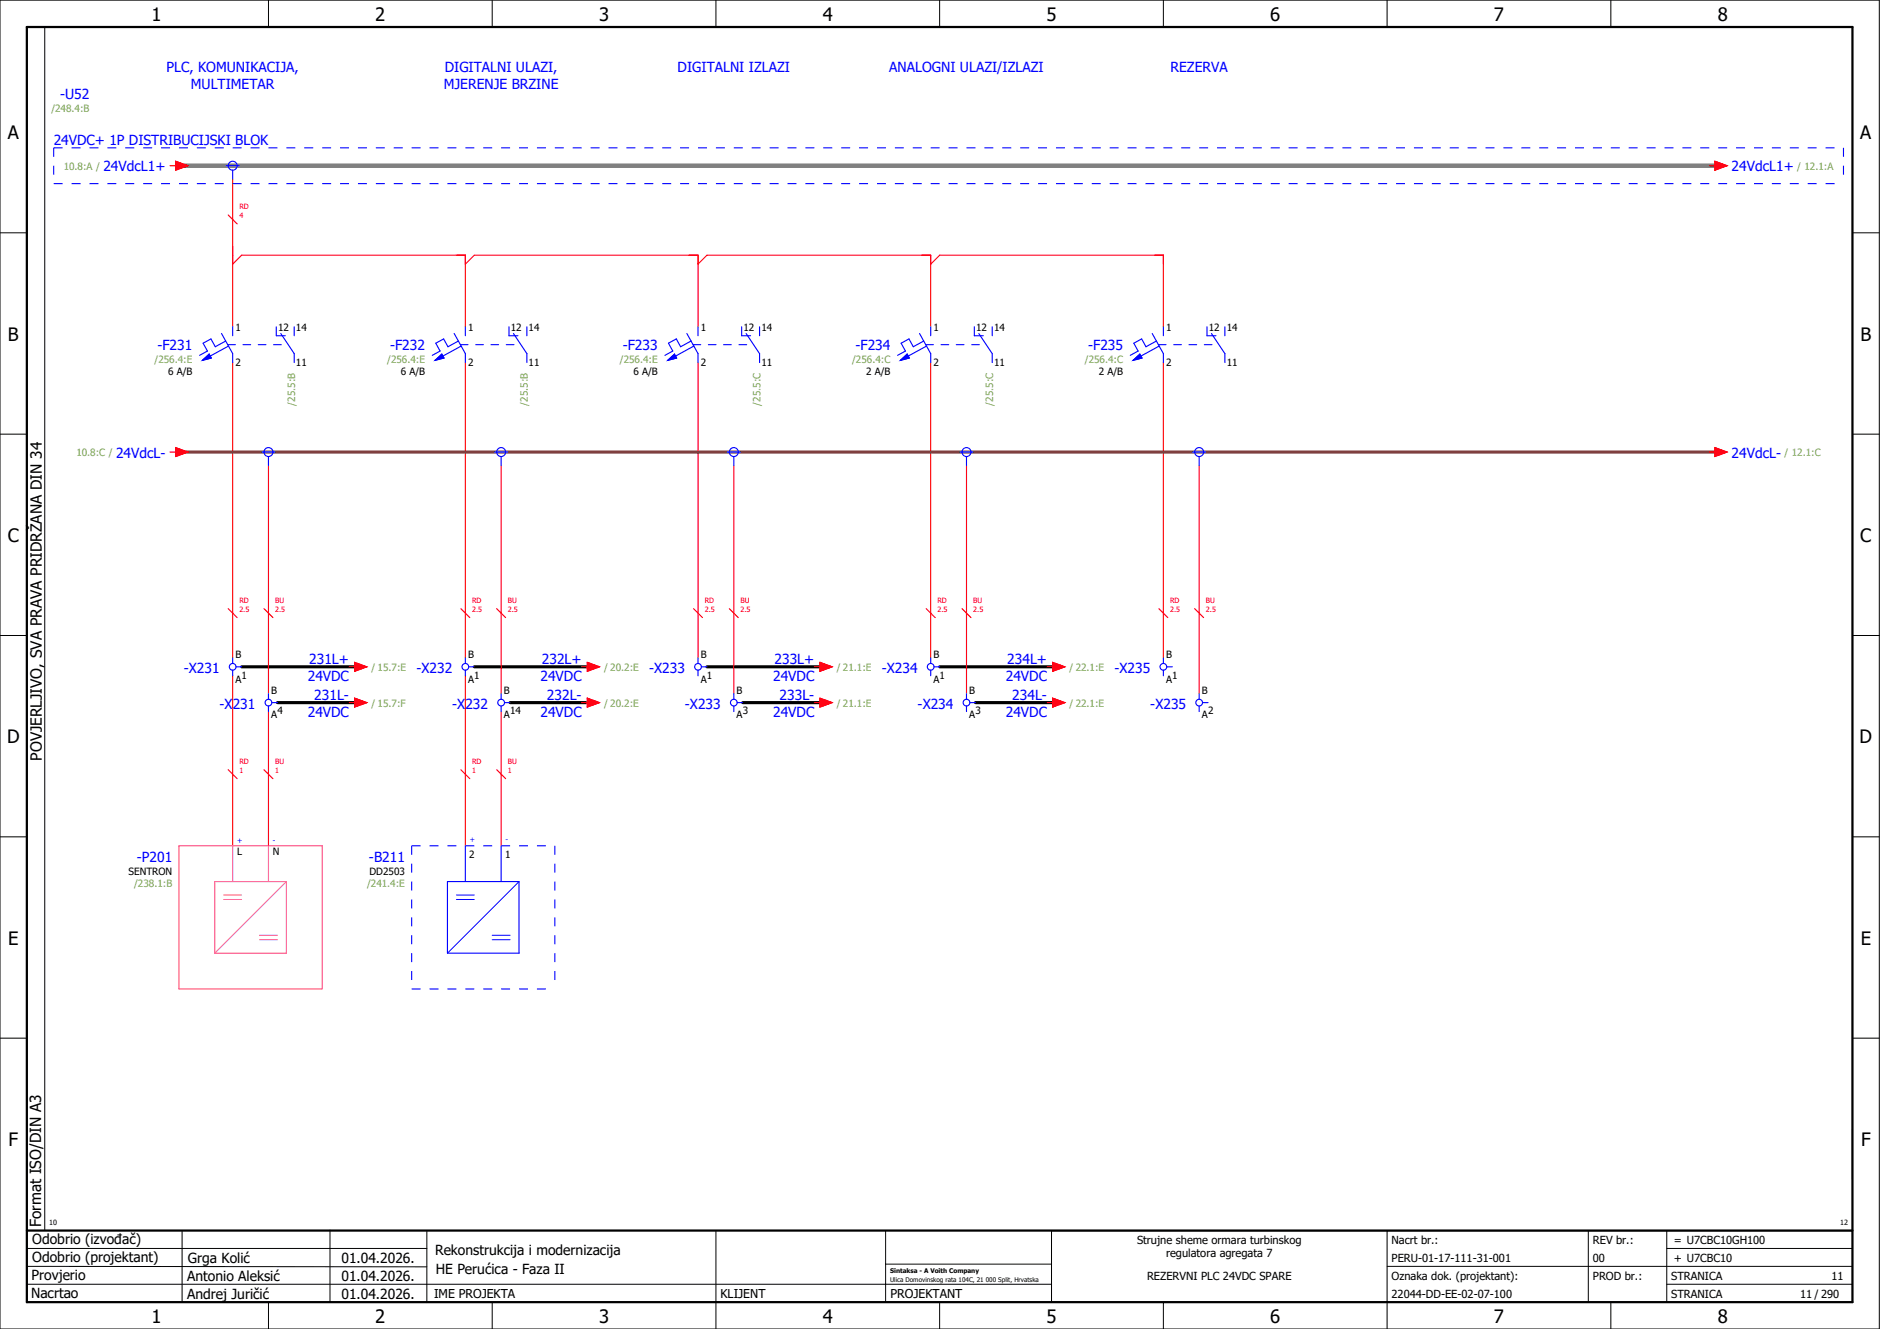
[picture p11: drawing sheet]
<svg xmlns="http://www.w3.org/2000/svg" width="420mm" height="297mm" viewBox="0 0 420 297" stroke-linecap="round" stroke-linejoin="round" font-family="sans-serif">
<g fill="none" stroke="#000" stroke-width=".22">
<path d="M0 0h420v297h-420zM10 6v269M60 0v6M110 0v6M160 0v6M210 0v6M260 0v6M310 0v6M360 0v6M0 52h6M414 52h6M0 97h6"/>
<path d="M414 97h6M0 142h6M414 142h6M414 176.3v87.4M0 187h6M414 187h6M0 232h6M414 232h6M6 279h89.4M40.7 275v16M73.7 274.9v16M95.4 275.1v16"/>
<path d="M160 275v22M197.9 275.1v16M310 275v22M355 275v16M372.5 279h41.5M372.5 275v16M414 275h-179v16M6 283l89.4 .1M6 287h229M60 291v6M110 291v6M197.9 282.5h37.1"/>
<path d="M210 291v6M260 291v6M310 283h104M360 291v6M372.5 287h41.5"/>
</g>
<path d="M6 6h408v285h-408zM6 275h408" fill="none" stroke="#000" stroke-width=".5"/>
<g fill="none" stroke="#f00" stroke-width=".25">
<path d="M38 37h1.3M39.3 36l2.7 1-2.7 1zM382 37h1.3M383.3 36l2.7 1-2.7 1zM51 48l2 2M52 59l2-2h50v16M52 40v33M104 59l2-2h50v16M156 59l2-2h50v16M208 59l2-2h50v16M52 81v66M104 81v66"/>
<path d="M156 81v66M208 81v66M260 81v66M38 101h1.3M39.3 100l2.7 1-2.7 1zM60 104v51M112 104v51M164 104v51M216 104v51M268 104v51M382 101h1.3M383.3 100l2.7 1-2.7 1z"/>
<path d="M51 136l2 2M59 136l2 2M103 136l2 2M111 136l2 2M155 136l2 2M163 136l2 2M207 136l2 2M215 136l2 2M259 136l2 2M267 136l2 2M52 151v38M60 159v30"/>
<path d="M78 149h1.3M78 157h1.3M79.3 148l2.7 1-2.7 1zM79.3 156l2.7 1-2.7 1zM104 151v38M112 159v30M130 149h1.2M130 157h1.2M131.2 148l2.8 1-2.8 1zM131.2 156l2.8 1-2.8 1zM182 149h1.3M182 157h1.3"/>
<path d="M183.3 148l2.7 1-2.7 1zM183.3 156l2.7 1-2.7 1zM234 149h1.2M234 157h1.2M235.2 148l2.8 1-2.8 1zM235.2 156l2.8 1-2.8 1zM51 172l2 2M59 172l2 2M103 172l2 2M111 172l2 2"/>
</g>
<path d="M54 149h26M62 157h18M106 149h26M114 157h18M158 149h26M166 157h18M210 149h26M218 157h18" fill="none" stroke="#000" stroke-width=".7"/>
<path d="M40 101h344" fill="none" stroke="#7f3f3f" stroke-width=".7"/>
<path d="M40 37h344" fill="none" stroke="#808080" stroke-width="1"/>
<path d="M40 189h32v32h-32zM48 197h16v16h-16zM52 189v8M60 189v8" fill="none" stroke="#f0f" stroke-width=".25"/>
<path d="M64 197l-16 16M50 201h4M50 200h4M58 209h4M58 210h4" fill="none" stroke="#f0f" stroke-width=".22"/>
<path d="M116 197l-16 16M102 201h4M102 200h4M110 210h4M110 209h4" fill="none" stroke="#00f" stroke-width=".22"/>
<g fill="none" stroke="#00f" stroke-width=".25">
<path d="M50.5 37h3M52 38v2M49.5 74.5l2.5 4.5v2M50.4 76.2l-2.3 1.3-1-1.8-1.7 1 1 1.8-1.8 .9M50.9 77h1.7M51.1 77.3l-4.1 2.3M52 73v2M54.3 77h1.7M57.7 77h1.7M61.2 77h1.7M61.7 73v2h2.1M62.7 74.5l3.1 4.5v2"/>
<path d="M65.8 73v2M101.5 74.5l2.5 4.5v2M102.4 76.2l-2.3 1.3-1-1.8-1.7 1 1 1.8-1.8 .9M102.9 77h1.7M103.1 77.3l-4.1 2.3M104 73v2M106.3 77h1.7M109.7 77h1.7M113.2 77h1.7M113.8 73v2h1.9M114.8 74.5l3 4.5v2M117.8 73v2"/>
<path d="M153.5 74.5l2.5 4.5v2M154.4 76.2l-2.3 1.3-1-1.8-1.7 1 1 1.8-1.8 .9M154.9 77h1.7M155.1 77.3l-4.1 2.3M156 73v2M158.3 77h1.7M161.7 77h1.7M165.2 77h1.7M165.8 73v2h2M166.7 74.5l3.1 4.5v2M169.7 73v2M205.5 74.5l2.5 4.5v2"/>
<path d="M206.4 76.2l-2.3 1.3-1-1.8-1.7 1 1 1.8-1.8 .9M206.9 77h1.7M207.1 77.3l-4.1 2.3M208 73v2M210.3 77h1.7M213.7 77h1.7M217.2 77h1.7M217.7 73v2h2M218.8 74.5l3 4.5v2M221.8 73v2M257.5 74.5l2.5 4.5v2M258.4 76.2l-2.3 1.3-1-1.8-1.7 1 1 1.8-1.8 .9"/>
<path d="M258.9 77h1.7M259.1 77.3l-4.1 2.3M260 73v2M262.3 77h1.7M265.7 77h1.7M269.2 77h1.7M269.8 73v2h2M270.7 74.5l3.1 4.5v2M273.7 73v2M45.2 80.5l1.5-1.4 .5 .9zM97.2 80.5l1.5-1.4 .5 .9zM149.2 80.5l1.5-1.4 .5 .9z"/>
<path d="M201.2 80.5l1.5-1.4 .5 .9zM253.2 80.5l1.5-1.4 .5 .9zM58.5 101h3M60 102v2M110.5 101h3M112 102v2M162.5 101h3M164 102v2M214.5 101h3M216 102v2M266.5 101h3M268 102v2"/>
<path d="M52 147v1.3M52 149.8v1.2M52.8 149h1.2M60 155v1.3M60 157.8v1.2M60.8 157h1.2M104 147v1.3M104 149.8v1.2M104.7 149h1.3M112 155v1.3M112 157.8v1.2M112.7 157h1.3"/>
<path d="M156 147v1.3M156 149.8v1.2M156.8 149h1.2M164 155v1.3M164 157.8v1.2M164.8 157h1.2M208 147v1.3M208 149.8v1.2M208.7 149h1.3M216 155v1.3M216 157.8v1.2M216.7 157h1.3"/>
<path d="M260 147v1.3M260 149.8v1.2M260.8 149h1.2M268 155v1.3M268 157.8v1.2M268.7 157h1.3M100 197h16v16h-16zM104 189v8M112 189v8"/>
<circle cx="52" cy="37" r="1"/>
<circle cx="60" cy="101" r="1"/>
<circle cx="112" cy="101" r="1"/>
<circle cx="164" cy="101" r="1"/>
<circle cx="216" cy="101" r="1"/>
<circle cx="268" cy="101" r="1"/>
<circle cx="52" cy="149" r=".75"/>
<circle cx="60" cy="157" r=".75"/>
<circle cx="104" cy="149" r=".75"/>
<circle cx="112" cy="157" r=".75"/>
<circle cx="156" cy="149" r=".75"/>
<circle cx="164" cy="157" r=".75"/>
<circle cx="208" cy="149" r=".75"/>
<circle cx="216" cy="157" r=".75"/>
<circle cx="260" cy="149" r=".75"/>
<circle cx="268" cy="157" r=".75"/>
</g>
<g fill="#00f" stroke="#00f" stroke-width=".22">
<path d="M97.2 80.5l1.5-1.4 .5 .9z"/>
<path d="M149.2 80.5l1.5-1.4 .5 .9z"/>
<path d="M201.2 80.5l1.5-1.4 .5 .9z"/>
<path d="M45.2 80.5l1.5-1.4 .5 .9z"/>
<path d="M253.2 80.5l1.5-1.4 .5 .9z"/>
</g>
<path d="M12 33h400M12 33v8M412 33v8M12 41h400M92 189h32M92 189v32M124 189v32M92 221h32" fill="none" stroke="#00f" stroke-width=".25" stroke-dasharray="2 2" stroke-linecap="butt"/>
<g fill="#f00" stroke="#f00" stroke-width=".22">
<path d="M79.3 148l2.7 1-2.7 1z"/>
<path d="M79.3 156l2.7 1-2.7 1z"/>
<path d="M131.2 148l2.8 1-2.8 1z"/>
<path d="M131.2 156l2.8 1-2.8 1z"/>
<path d="M183.3 148l2.7 1-2.7 1z"/>
<path d="M183.3 156l2.7 1-2.7 1z"/>
<path d="M235.2 148l2.8 1-2.8 1z"/>
<path d="M235.2 156l2.8 1-2.8 1z"/>
<path d="M383.3 100l2.7 1-2.7 1z"/>
<path d="M383.3 36l2.7 1-2.7 1z"/>
<path d="M39.3 36l2.7 1-2.7 1z"/>
<path d="M39.3 100l2.7 1-2.7 1z"/>
</g>
<g font-size="4.1">
<text x="33.9" y="4.7">1</text>
<text x="83.9" y="4.7">2</text>
<text x="133.9" y="4.7">3</text>
<text x="183.9" y="4.7">4</text>
<text x="233.9" y="4.7">5</text>
<text x="283.9" y="4.7">6</text>
<text x="333.9" y="4.7">7</text>
<text x="383.9" y="4.7">8</text>
<text x="1.8" y="31.2">A</text>
<text x="415.8" y="31.2">A</text>
<text x="1.8" y="76.2">B</text>
<text x="415.8" y="76.2">B</text>
<text x="1.8" y="121.2">C</text>
<text x="415.8" y="121.2">C</text>
<text x="1.6" y="166.2">D</text>
<text x="415.6" y="166.2">D</text>
<text x="1.8" y="211.2">E</text>
<text x="415.8" y="211.2">E</text>
<text x="1.9" y="256.2">F</text>
<text x="415.9" y="256.2">F</text>
<text x="33.9" y="295.7">1</text>
<text x="83.9" y="295.7">2</text>
<text x="133.9" y="295.7">3</text>
<text x="183.9" y="295.7">4</text>
<text x="233.9" y="295.7">5</text>
<text x="283.9" y="295.7">6</text>
<text x="333.9" y="295.7">7</text>
<text x="383.9" y="295.7">8</text>
</g>
<g font-size="3.4">
<text x="9.4" y="170" transform="rotate(-90 9.4 170)">POVJERLJIVO, SVA PRAVA PRIDRŽANA DIN 34</text>
<text x="9.2" y="274.3" transform="rotate(-90 9.2 274.3)">Format ISO/DIN A3</text>
</g>
<g font-size="3.1" fill="#00f">
<text x="37.2" y="16.1">PLC, KOMUNIKACIJA,</text>
<text x="99.4" y="16.1">DIGITALNI ULAZI,</text>
<text x="151.4" y="16.1">DIGITALNI IZLAZI</text>
<text x="198.7" y="16.1">ANALOGNI ULAZI/IZLAZI</text>
<text x="261.6" y="16.1">REZERVA</text>
<text x="13.4" y="22.1">-U52</text>
<text x="42.7" y="19.9">MULTIMETAR</text>
<text x="99.2" y="19.9">MJERENJE BRZINE</text>
<text x="12" y="32.4">24VDC+ 1P DISTRIBUCIJSKI BLOK</text>
<text x="23.1" y="38.3">24VdcL1+</text>
<text x="387" y="38.3">24VdcL1+</text>
<text x="35.2" y="78.3">-F231</text>
<text x="87.2" y="78.3">-F232</text>
<text x="139.2" y="78.3">-F233</text>
<text x="191.2" y="78.3">-F234</text>
<text x="243.2" y="78.3">-F235</text>
<text x="25.9" y="102.3">24VdcL-</text>
<text x="387" y="102.3">24VdcL-</text>
<text x="69.1" y="148.4">231L+</text>
<text x="121.1" y="148.4">232L+</text>
<text x="173.1" y="148.4">233L+</text>
<text x="225.1" y="148.4">234L+</text>
<text x="41.1" y="150.4">-X231</text>
<text x="68.8" y="152.1">24VDC</text>
<text x="93.1" y="150.4">-X232</text>
<text x="120.8" y="152.1">24VDC</text>
<text x="145.1" y="150.4">-X233</text>
<text x="172.8" y="152.1">24VDC</text>
<text x="197.1" y="150.4">-X234</text>
<text x="224.8" y="152.1">24VDC</text>
<text x="249.1" y="150.4">-X235</text>
<text x="49.1" y="158.4">-X231</text>
<text x="68.8" y="160.1">24VDC</text>
<text x="70.2" y="156.4">231L-</text>
<text x="101.1" y="158.4">-X232</text>
<text x="120.8" y="160.1">24VDC</text>
<text x="122.2" y="156.4">232L-</text>
<text x="153.1" y="158.4">-X233</text>
<text x="172.8" y="160.1">24VDC</text>
<text x="174.2" y="156.4">233L-</text>
<text x="205.1" y="158.4">-X234</text>
<text x="224.8" y="160.1">24VDC</text>
<text x="226.2" y="156.4">234L-</text>
<text x="257.1" y="158.4">-X235</text>
<text x="30.6" y="192.6">-P201</text>
<text x="82.5" y="192.6">-B211</text>
</g>
<g font-size="3.1">
<text x="7.2" y="278.1">Odobrio (izvođač)</text>
<text x="97.2" y="280.5">Rekonstrukcija i modernizacija</text>
<text x="7.1" y="286.1">Provjerio</text>
<text x="7.2" y="282.1">Odobrio (projektant)</text>
<text x="41.8" y="286.2">Antonio Aleksić</text>
<text x="42" y="282.3">Grga Kolić</text>
<text x="76.3" y="282.3">01.04.2026.</text>
<text x="76.3" y="286.3">01.04.2026.</text>
<text x="97.4" y="284.8">HE Perućica - Faza II</text>
<text x="6.9" y="290">Nacrtao</text>
<text x="41.8" y="290.3">Andrej Juričić</text>
<text x="76.3" y="290.3">01.04.2026.</text>
</g>
<g font-size="2.7">
<text x="97" y="290.1">IME PROJEKTA</text>
<text x="161" y="290.1">KLIJENT</text>
<text x="199" y="290.1">PROJEKTANT</text>
</g>
<g font-size="2.5">
<text x="254.1" y="278">Strujne sheme ormara turbinskog</text>
<text x="260.6" y="281">regulatora agregata 7</text>
<text x="311" y="278">Nacrt br.:</text>
<text x="356" y="278">REV br.:</text>
<text x="374.1" y="278">= U7CBC10GH100</text>
<text x="256.3" y="286">REZERVNI PLC 24VDC SPARE</text>
<text x="311" y="286">Oznaka dok. (projektant):</text>
<text x="311" y="282">PERU-01-17-111-31-001</text>
<text x="356" y="286">PROD br.:</text>
<text x="356" y="282">00</text>
<text x="373.5" y="286">STRANICA</text>
<text x="374.1" y="282.1">+ U7CBC10</text>
<text x="409.3" y="286">11</text>
<text x="311" y="290">22044-DD-EE-02-07-100</text>
<text x="373.5" y="290">STRANICA</text>
<text x="402.3" y="290">11 / 290</text>
</g>
<g font-size="2.2" fill="#7ca552">
<text x="11.5" y="25">/248.4:B</text>
<text x="14.2" y="37.9">10.8:A /</text>
<text x="401.7" y="37.9">/ 12.1:A</text>
<text x="34.5" y="81.2">/256.4:E</text>
<text x="86.5" y="81.2">/256.4:E</text>
<text x="138.5" y="81.2">/256.4:E</text>
<text x="190.5" y="81.2">/256.4:C</text>
<text x="242.5" y="81.2">/256.4:C</text>
<text x="65.9" y="90.6" transform="rotate(-90 65.9 90.6)">/25.5:B</text>
<text x="117.9" y="90.6" transform="rotate(-90 117.9 90.6)">/25.5:B</text>
<text x="169.9" y="90.7" transform="rotate(-90 169.9 90.7)">/25.5:C</text>
<text x="221.9" y="90.7" transform="rotate(-90 221.9 90.7)">/25.5:C</text>
<text x="17.1" y="101.9">10.8:C /</text>
<text x="398.9" y="101.9">/ 12.1:C</text>
<text x="83" y="149.9">/ 15.7:E</text>
<text x="135" y="149.9">/ 20.2:E</text>
<text x="187" y="149.9">/ 21.1:E</text>
<text x="239" y="149.9">/ 22.1:E</text>
<text x="83" y="157.9">/ 15.7:F</text>
<text x="135" y="157.9">/ 20.2:E</text>
<text x="187" y="157.9">/ 21.1:E</text>
<text x="239" y="157.9">/ 22.1:E</text>
<text x="30" y="198.2">/238.1:B</text>
<text x="82" y="198.2">/241.4:E</text>
</g>
<g font-size="2.2">
<text x="52.6" y="74">1</text>
<text x="62.1" y="74">12</text>
<text x="66.2" y="74">14</text>
<text x="104.6" y="74">1</text>
<text x="114.2" y="74">12</text>
<text x="118.1" y="74">14</text>
<text x="156.6" y="74">1</text>
<text x="166.1" y="74">12</text>
<text x="170.2" y="74">14</text>
<text x="208.6" y="74">1</text>
<text x="218.2" y="74">12</text>
<text x="222.2" y="74">14</text>
<text x="260.6" y="74">1</text>
<text x="270.2" y="74">12</text>
<text x="274.1" y="74">14</text>
<text x="37.6" y="83.9">6 A/B</text>
<text x="52.6" y="81.9">2</text>
<text x="66.2" y="81.9">11</text>
<text x="89.6" y="83.9">6 A/B</text>
<text x="104.6" y="81.9">2</text>
<text x="118.1" y="81.9">11</text>
<text x="141.6" y="83.9">6 A/B</text>
<text x="156.6" y="81.9">2</text>
<text x="170.2" y="81.9">11</text>
<text x="193.6" y="83.9">2 A/B</text>
<text x="208.6" y="81.9">2</text>
<text x="222.2" y="81.9">11</text>
<text x="245.6" y="83.9">2 A/B</text>
<text x="260.6" y="81.9">2</text>
<text x="274.1" y="81.9">11</text>
<text x="52.6" y="147.2">B</text>
<text x="104.6" y="147.2">B</text>
<text x="156.6" y="147.2">B</text>
<text x="208.6" y="147.2">B</text>
<text x="260.6" y="147.2">B</text>
<text x="52.6" y="152.6">A</text>
<text x="54" y="151.7">1</text>
<text x="60.6" y="155.2">B</text>
<text x="104.6" y="152.6">A</text>
<text x="106" y="151.7">1</text>
<text x="112.6" y="155.2">B</text>
<text x="156.6" y="152.6">A</text>
<text x="158" y="151.7">1</text>
<text x="164.6" y="155.2">B</text>
<text x="208.6" y="152.6">A</text>
<text x="210" y="151.7">1</text>
<text x="216.6" y="155.2">B</text>
<text x="260.6" y="152.6">A</text>
<text x="262" y="151.7">1</text>
<text x="268.6" y="155.2">B</text>
<text x="60.6" y="160.6">A</text>
<text x="62" y="159.7">4</text>
<text x="112.6" y="160.6">A</text>
<text x="114" y="159.7">14</text>
<text x="164.6" y="160.6">A</text>
<text x="166" y="159.7">3</text>
<text x="216.6" y="160.6">A</text>
<text x="218" y="159.7">3</text>
<text x="268.6" y="160.6">A</text>
<text x="270" y="159.7">2</text>
<text x="53" y="191.1">L</text>
<text x="61" y="191.1">N</text>
<text x="104.9" y="191.8">2</text>
<text x="112.9" y="191.8">1</text>
<text x="28.7" y="195.5">SENTRON</text>
<text x="82.6" y="195.5">DD2503</text>
</g>
<g font-size="1.6" fill="#f00">
<text x="53.5" y="46.8">RD</text>
<text x="53.5" y="48.7">4</text>
<text x="53.5" y="136.7">2.5</text>
<text x="53.5" y="134.8">RD</text>
<text x="61.5" y="136.7">2.5</text>
<text x="61.5" y="134.8">BU</text>
<text x="105.5" y="136.7">2.5</text>
<text x="105.5" y="134.8">RD</text>
<text x="113.5" y="136.7">2.5</text>
<text x="113.5" y="134.8">BU</text>
<text x="157.5" y="136.7">2.5</text>
<text x="157.5" y="134.8">RD</text>
<text x="165.5" y="136.7">2.5</text>
<text x="165.5" y="134.8">BU</text>
<text x="209.5" y="136.7">2.5</text>
<text x="209.5" y="134.8">RD</text>
<text x="217.5" y="136.7">2.5</text>
<text x="217.5" y="134.8">BU</text>
<text x="261.5" y="136.7">2.5</text>
<text x="261.5" y="134.8">RD</text>
<text x="269.5" y="136.7">2.5</text>
<text x="269.5" y="134.8">BU</text>
<text x="53.5" y="172.7">1</text>
<text x="53.5" y="170.8">RD</text>
<text x="61.5" y="172.7">1</text>
<text x="61.5" y="170.8">BU</text>
<text x="105.5" y="172.7">1</text>
<text x="105.5" y="170.8">RD</text>
<text x="113.5" y="172.7">1</text>
<text x="113.5" y="170.8">BU</text>
</g>
<g font-size="1.6" fill="#00f">
<text x="53" y="188.5">+</text>
<text x="61" y="188.5">-</text>
<text x="105" y="188.2">+</text>
<text x="113" y="188.2">-</text>
</g>
<g font-size="1.6">
<text x="11" y="273.7">10</text>
<text x="411.2" y="273.7">12</text>
</g>
<g font-size="1.4">
<text x="198.9" y="284.4">Sintaksa - A Voith Company</text>
<text x="198.9" y="286.4">Ulica Domovinskog rata 104C, 21 000 Split, Hrvatska</text>
</g>
</svg>
